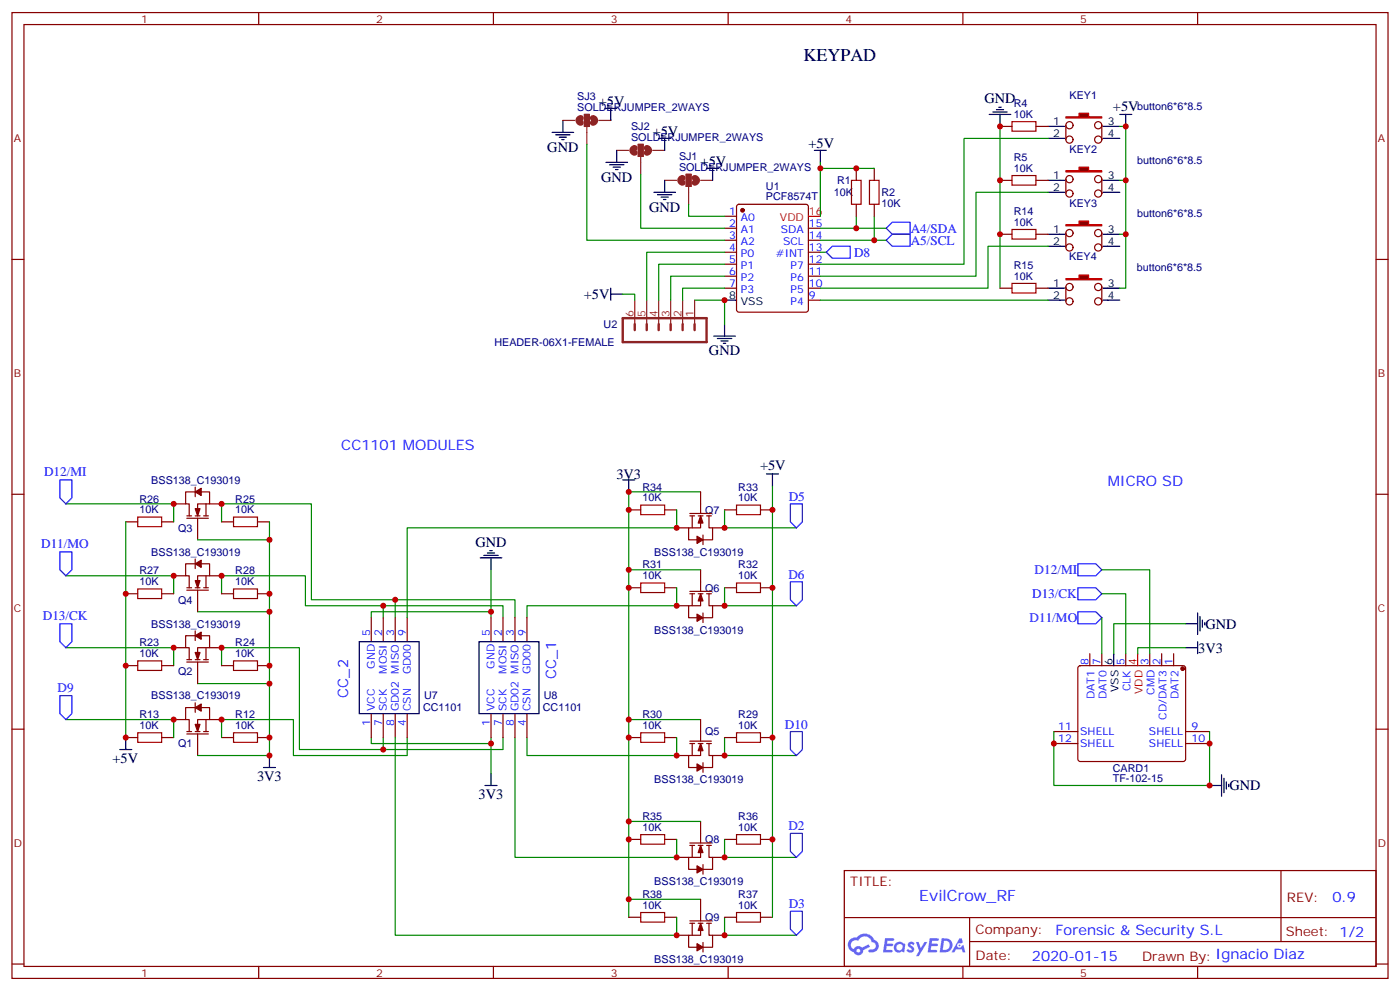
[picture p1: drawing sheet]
<svg xmlns="http://www.w3.org/2000/svg" width="412mm" height="292mm" viewBox="0 0 412 292" stroke-linecap="round" stroke-linejoin="round" font-family="sans-serif">
<g fill="none" stroke="#870000" stroke-width=".35">
<path d="M3.5 3.7h405.4v284.3h-405.4zM7.1 7.2h398.2v277.3h-398.2zM76.2 3.7v3.5M145.3 3.7v3.5M214.5 3.7v3.5M283.6 3.7v3.5M352.8 3.7v3.5M3.5 76.4h3.6M405.3 76.4h3.6M3.5 145.5h3.6M405.3 145.5h3.6M3.5 214.7h3.6"/>
<path d="M405.3 214.7h3.6M248.7 256.3h156.6v28.2h-156.6zM377.3 256.3v20.9M248.7 270.1h156.5M285.6 277.2h119.6M285.6 270.1v14.2M3.5 283.8h3.6M76.2 284.5v3.5M145.3 284.5v3.5M214.5 284.5v3.5M283.6 284.5v3.5M352.8 284.5v3.5"/>
<path d="M405.3 283.8h3.6"/>
</g>
<g fill="#5487ff">
<path d="M267.7 277.5a1.22 1.22 0 0 1 1.7 .2l-.4 .6a.47 .47 0 0 0-.3-.4 .47 .47 0 0 0-.5 .2l.1 .2a1.14 1.14 0 0 1 .8 1.8 1.14 1.14 0 0 1-1.9 0l-.2-.2 .5-.6 .7 .5a.29 .29 0 0 0 .3-.3 .29 .29 0 0 0-.2-.3 1.04 1.04 0 0 1-.6-1.7z"/>
<path d="M260.7 276.2h2.4l.3 .2-.2 .5-1.8 .1-.1 .8h1.5l.3 .4-.3 .4h-1.6l-.2 1.1h1.7l.2 .3-.2 .3-2.6 .1z"/>
<path d="M273.8 276.2h2.4l.3 .2-.1 .5-1.8 .1-.2 .8h1.6l.3 .4-.4 .4-1.6-.1-.1 1.1 1.7 .1 .2 .3-.2 .3-2.6 .1z"/>
<path d="M282.6 276.2h.7l.3 1.3-.6 .3a.69 .69 0 0 0-1 .3 .69 .69 0 0 0 .4 .9 .69 .69 0 0 0 .9-.6l.5-.2 .6 2.2h-.8l-.2-.9h-1.8l-.5 .9h-.8z"/>
<path d="M269.8 277.3h.8l.6 1.8 1.1-1.8h.9l-2.6 4.2h-.8l.9-1.5z"/>
<path d="M277.4 276.2l-.6 4.2h1.3a2.11 2.11 0 0 0 2.5-2.1 2.11 2.11 0 0 0-2.5-2.1zM278.1 277a1.39 1.39 0 0 1 1.7 1.4 1.39 1.39 0 0 1-1.8 1.2h-.3z"/>
<path d="M263.7 277.8a1.54 1.54 0 0 0-.1 2.2 1.54 1.54 0 0 0 2.2 .1l.6 .3 .3-2.3-.2-.3h-.4a1.49 1.49 0 0 0-2.4 0zM264 278.8a.94 .94 0 0 1 1.8 0 .94 .94 0 0 1-1.8 0z"/>
<path d="M250.4 276.6a2.18 2.18 0 0 0 1.1 3.7 1.44 1.44 0 0 0 1.6 .9 1.44 1.44 0 0 0 1.2-1.4l2-1.1-.5-.7-1.9 1a1.47 1.47 0 0 0-2.4 .4 1.39 1.39 0 0 1-.7-1.9 1.39 1.39 0 0 1 2-.5 2.12 2.12 0 0 1 2.2-1.3 2.12 2.12 0 0 1 1.9 1.7 1.14 1.14 0 0 1 1.1 1.4 1.14 1.14 0 0 1-1.7 .7 .43 .43 0 0 0-.5 .4 .43 .43 0 0 0 .4 .5 1.98 1.98 0 0 0 2.5-1.2 1.98 1.98 0 0 0-1.2-2.6 3.1 3.1 0 0 0-5.3-.6l-.9 .1zM252.3 279.9a.55 .55 0 0 1 1.1 0 .55 .55 0 0 1-1.1 0z"/>
<circle cx="282.6" cy="278.3" r=".26"/>
</g>
<g fill="#870000" stroke="#870000" stroke-width=".35">
<path d="M57.5 213.3h1.4l-.7 2.1z"/>
<path d="M57.5 208.3l1.8-1v2.1z"/>
<path d="M57.5 192.1h1.4l-.7 2.1z"/>
<path d="M57.5 187.1l1.8-1v2.1z"/>
<path d="M57.5 149.8h1.4l-.7 2.1z"/>
<path d="M57.5 144.8l1.8-1v2.1z"/>
<path d="M57.5 170.9h1.4l-.7 2.1z"/>
<path d="M57.5 166l1.8-1.1v2.1z"/>
<path d="M206.4 218.9l.7 2.1h-1.4z"/>
<path d="M205.3 224.9l1.8 1.1-1.8 1z"/>
<path d="M206.4 174.8l.7 2.1h-1.4z"/>
<path d="M205.3 180.8l1.8 1.1-1.8 1z"/>
<path d="M206.4 151.9l.7 2.1h-1.4z"/>
<path d="M205.3 157.9l1.8 1-1.8 1.1z"/>
<path d="M206.4 248.9l.7 2.1h-1.4z"/>
<path d="M205.3 254.9l1.8 1-1.8 1.1z"/>
<path d="M206.4 271.8l.7 2.1h-1.4z"/>
<path d="M205.3 277.8l1.8 1.1-1.8 1z"/>
<circle cx="218.7" cy="61.9" r=".53"/>
</g>
<g fill="none" stroke="#870000" stroke-width=".35">
<path d="M213.4 63.7h3.6M213.4 67.2h3.6M213.4 70.7h3.6M213.4 74.3h3.6M213.4 77.8h3.6M217.2 60.4l.5-.3h19.7l.7 .5v30.6l-.4 .6-20 .1-.7-.5v-30.5zM238.1 67.2h3.6M238.1 70.7h3.6M238.1 74.3h3.6M238.1 77.8h3.6M213.4 81.3h3.6M213.4 84.8h3.6"/>
<path d="M238.1 81.3h3.6M238.1 84.8h3.6M238.1 88.4h3.6M37 153.6h3.6M47.6 153.6h3.6M51.2 148.3h3.5M55 152.6h6.4M55 151.9h1.4M57.5 144.8h-2.8v3.5h1v3.6M57.5 143.4v2.8M57.5 151.9h1.4M58.2 152.6v6.3"/>
<path d="M59.3 144.8h2.4v3.5h-3.5v3.6M60 151.9h1.4M60.7 148.3v3.6M61.7 148.3h3.6M65.3 153.6h3.5M75.8 153.6h3.6M185.2 150.1h3.5M195.8 150.1h3.5M199.3 155.4h3.5M203.2 151.9h1.4M203.2 151.2h6.3M203.9 151.9v3.5"/>
<path d="M205.7 151.9h1.4M206.4 151.9v3.5h-3.6v3.5h2.5M206.4 144.8v6.4M207.1 157.5v2.8M208.1 151.9h1.4M208.8 151.9v3.5h1.1v3.5h-2.8M209.9 155.4h3.5M213.4 150.1h3.6M224 150.1h3.5M37 174.8h3.6M47.6 174.8h3.6M51.2 169.5h3.5"/>
<path d="M55 173.7h6.4M55 173h1.4M57.5 166h-2.8v3.5h1v3.5M57.5 164.6v2.8M57.5 173h1.4M58.2 173.7v6.4M59.3 166h2.4v3.5h-3.5v3.5M60 173h1.4M60.7 169.5v3.5M61.7 169.5h3.6M65.3 174.8h3.5M75.8 174.8h3.6"/>
<path d="M185.2 173h3.5M195.8 173h3.5M199.3 178.3h3.5M203.2 174.8h1.4M203.2 174.1h6.3M203.9 174.8v3.5M205.7 174.8h1.4M206.4 174.8v3.5h-3.6v3.6h2.5M206.4 167.7v6.4M208.1 174.8h1.4M208.8 174.8v3.5h1.1v3.6h-2.8M209.9 178.3h3.5"/>
<path d="M213.4 173h3.6M224 173h3.5M37 196h3.6M47.6 196h3.6M51.2 190.7h3.5M55 194.9h6.4M55 194.2h1.4M57.5 187.1h-2.8v3.6h1v3.5M57.5 185.7v2.9M57.5 194.2h1.4M58.2 194.9v6.4M59.3 187.1h2.4v3.6h-3.5v3.5"/>
<path d="M60 194.2h1.4M60.7 190.7v3.5M61.7 190.7h3.6M65.3 196h3.5M75.8 196h3.6M109.4 181.9v7M112.9 181.9v7M116.4 181.9v7M119.9 181.9v7M207.1 180.4v2.9M37 217.1h3.6M47.6 217.1h3.6"/>
<path d="M51.2 211.8h3.5M55 216.1h6.4M55 215.4h1.4M57.5 208.3h-2.8v3.5h1v3.6M57.5 206.9v2.8M57.5 215.4h1.4M58.2 216.1v6.3M59.3 208.3h2.4v3.5h-3.5v3.6M60 215.4h1.4M60.7 211.8v3.6M61.7 211.8h3.6M65.3 217.1h3.5"/>
<path d="M75.8 217.1h3.6M109.4 210.1v7M112.9 210.1v7M116.4 210.1v7M119.9 210.1v7M185.2 217.1h3.5M195.8 217.1h3.5M203.2 218.2h6.3M203.2 218.9h1.4M203.9 218.9v3.5M205.7 218.9h1.4M206.4 218.9v3.5h-3.6v3.6h2.5"/>
<path d="M206.4 211.8v6.4M208.1 218.9h1.4M208.8 218.9v3.5h1.1v3.6h-2.8M213.4 217.1h3.6M224 217.1h3.5M199.3 222.4h3.5M207.1 224.5v2.9M209.9 222.4h3.5M185.2 247.1h3.5M195.8 247.1h3.5M199.3 252.4h3.5M203.2 248.2h6.3"/>
<path d="M203.2 248.9h1.4M203.9 248.9v3.5M205.7 248.9h1.4M206.4 248.9v3.5h-3.6v3.5h2.5M206.4 241.8v6.4M207.1 254.5v2.9M208.1 248.9h1.4M208.8 248.9v3.5h1.1v3.5h-2.8M209.9 252.4h3.5M213.4 247.1h3.6M224 247.1h3.5M185.2 270.1h3.5"/>
<path d="M195.8 270.1h3.5M199.3 275.3h3.5M203.2 271.1h6.3M203.2 271.8h1.4M203.9 271.8v3.5M205.7 271.8h1.4M206.4 271.8v3.5h-3.6v3.6h2.5M206.4 264.8v6.3M207.1 277.5v2.8M208.1 271.8h1.4M208.8 271.8v3.5h1.1v3.6h-2.8M209.9 275.3h3.5"/>
<path d="M213.4 270.1h3.6M224 270.1h3.5"/>
</g>
<g fill="none" stroke="#a10000" stroke-width=".35">
<path d="M40.6 152.2h7v2.8h-7zM68.8 152.2h7v2.8h-7zM188.7 148.7h7.1v2.8h-7.1zM217 148.7h7v2.8h-7zM40.6 173.4h7v2.8h-7zM68.8 173.4h7v2.8h-7zM188.7 171.6h7.1v2.8h-7.1zM217 171.6h7v2.8h-7zM40.6 194.6h7v2.8h-7zM68.8 194.6h7v2.8h-7zM40.6 215.7h7v2.8h-7zM68.8 215.7h7v2.8h-7z"/>
<path d="M188.7 215.7h7.1v2.8h-7.1zM217 215.7h7v2.8h-7zM188.7 245.7h7.1v2.8h-7.1zM217 245.7h7v2.8h-7zM188.7 268.6h7.1v2.9h-7.1zM217 268.6h7v2.9h-7z"/>
</g>
<g fill="none" stroke="#008700" stroke-width=".35">
<path d="M294.6 37.2v47.6M172.9 42.5v28.2h40.5M188.7 51.3v15.9h24.7M202.8 60.1v3.6h10.6M19.4 148.3h31.8v5.3M37 153.6v63.5M65.3 153.6v-5.3h26.4v28.3h24.7M79.4 153.6v5.3h-21.2M79.4 158.9v21.2h-21.2M199.3 150.1v5.3h-79.4v26.5M206.4 144.8h-21.2v22.9M213.4 150.1v5.3h21.2"/>
<path d="M227.5 143.1v127M19.4 169.5h31.8v5.3M65.3 174.8v-5.3h24.7v8.8h22.9M144.6 167.7v12.4M199.3 173v5.3h-44.1v3.6M206.4 167.7h-21.2v44.1M213.4 173v5.3h21.2M19.4 190.7h31.8v5.3M65.3 196v-5.3h22.9v30h24.7M79.4 180.1v21.2h-21.2M109.4 181.9v-1.8h35.2v1.8M112.9 181.9v-3.6h35.3v3.6"/>
<path d="M116.4 181.9v-5.3h35.3v5.3M19.4 211.8h31.8v5.3M65.3 217.1v-5.3h21.1v10.6h33.5v-5.3M79.4 201.3v21.1h-21.2M109.4 217.1v1.8h35.2v-1.8M112.9 217.1v3.6h35.3v-3.6M116.4 217.1v58.2h82.9v-5.2M144.6 218.9v8.8M151.7 217.1v35.3h47.6v-5.3M155.2 217.1v5.3h44.1v-5.3M206.4 211.8h-21.2v30M213.4 217.1v5.3h21.2"/>
<path d="M206.4 241.8h-21.2v23M213.4 247.1v5.3h21.2M206.4 264.8h-21.2v5.3M213.4 270.1v5.2h21.2"/>
</g>
<g fill="none" stroke="#000" stroke-width=".35">
<path d="M162.6 39h6.4M163.7 39.7h4.2M165.8 35.5v3.5M178.2 31.9h3.5M179.9 31.9v3.6M291.4 33.7h6.3M292.5 33h4.2M293.5 32.3h2.1M294.2 31.6h.7M294.6 33.7v3.5M329.8 33.7h3.6M331.6 33.7v3.5"/>
<path d="M164.7 40.4h2.2M165.5 41.1h.7M178.5 47.8h6.4M179.6 48.5h4.2M180.6 49.2h2.1M181.3 49.9h.7M181.7 44.3v3.5M192.6 56.6h6.4M193.7 57.3h4.2M194 40.7h3.6M194.7 58h2.1M195.4 58.7h.7"/>
<path d="M195.8 40.7v3.6M195.8 53.1v3.5M208.1 49.6h3.6M209.9 49.6v3.5M239.9 44.3h3.5M241.7 44.3v3.5M210.3 99h6.3M211.3 99.7h4.2M213.4 88.4h3.6M213.4 95.4v3.6M308.7 88.4h3.5M308.7 84.8h3.5"/>
<path d="M212.4 100.4h2.1M213.1 101.1h.7M141.5 164.2h6.3M142.5 163.5h4.3M143.6 162.8h2.1M144.3 162.1h.7M144.6 164.2v3.5M105.8 188.9h17.7v21.2h-17.7zM37 217.1v3.6M35.3 220.7h3.5"/>
</g>
<path d="M238.1 63.7h3.6" fill="none" stroke="#f00" stroke-width=".35"/>
<path d="M171.1 34.7a.71 .71 0 0 0-.7 .8 .71 .71 0 0 0 .7 .7M174.6 34.7a.71 .71 0 0 1 .7 .8 .71 .71 0 0 1-.7 .7M187 43.6a.71 .71 0 0 0-.7 .7 .71 .71 0 0 0 .7 .7M190.5 43.6a.71 .71 0 0 1 .7 .7 .71 .71 0 0 1-.7 .7M201.1 52.4a.71 .71 0 0 0-.7 .7 .71 .71 0 0 0 .7 .7M204.6 52.4a.71 .71 0 0 1 .7 .7 .71 .71 0 0 1-.7 .7" fill="none" stroke="#8c2424" stroke-width="1.8"/>
<path d="M165.8 35.5h3.5M172.2 33.7h1.4v3.5h-1.4zM172.9 37.2v5.3M176.4 35.5h3.5M181.7 44.3h3.5M188 42.5h1.4v3.5h-1.4zM188.7 46v5.3M192.3 44.3h3.5M195.8 53.1h3.5M202.1 51.3h1.5v3.6h-1.5zM202.8 54.9v5.2M206.4 53.1h3.5" fill="none" stroke="#8c2424" stroke-width=".35"/>
<g fill="#8c2424" stroke="#8c2424" stroke-width=".35">
<path d="M202.1 51.3h1.5v3.6h-1.5z"/>
<path d="M188 42.5h1.4v3.5h-1.4z"/>
<path d="M172.2 33.7h1.4v3.5h-1.4z"/>
</g>
<path d="M314 82h3.9v-1h2.8v1h3.9v.4h-10.6z" fill="#870000" stroke="#f00" stroke-width=".35"/>
<g fill="none" stroke="#870000" stroke-width=".35">
<path d="M314 84.5v4.2M324.6 84.5v4.2"/>
<circle cx="315" cy="88.7" r="1.06"/>
<circle cx="315" cy="84.5" r="1.06"/>
<circle cx="323.5" cy="88.7" r="1.06"/>
<circle cx="323.5" cy="84.5" r="1.06"/>
</g>
<path d="M308.7 69h3.5M308.7 72.5h3.5M312.2 84.8h1.4M312.2 88.4h1.4M324.9 84.8h4.9M324.9 88.4h4.9" fill="none" stroke="#000" stroke-width=".35"/>
<path d="M314 66.1h3.9v-1h2.8v1h3.9v.4h-10.6z" fill="#870000" stroke="#f00" stroke-width=".35"/>
<g fill="none" stroke="#870000" stroke-width=".35">
<path d="M314 68.6v4.2M324.6 68.6v4.2"/>
<circle cx="315" cy="68.6" r="1.06"/>
<circle cx="315" cy="72.9" r="1.06"/>
<circle cx="323.5" cy="68.6" r="1.06"/>
<circle cx="323.5" cy="72.9" r="1.06"/>
</g>
<path d="M308.7 53.1h3.5M308.7 56.6h3.5M312.2 69h1.4M312.2 72.5h1.4M324.9 69h4.9M324.9 72.5h4.9" fill="none" stroke="#000" stroke-width=".35"/>
<path d="M314 50.3h3.9v-1.1h2.8v1.1h3.9v.3h-10.6z" fill="#870000" stroke="#f00" stroke-width=".35"/>
<g fill="none" stroke="#870000" stroke-width=".35">
<path d="M314 52.7v4.3M324.6 52.7v4.3"/>
<circle cx="315" cy="52.7" r="1.06"/>
<circle cx="315" cy="57" r="1.06"/>
<circle cx="323.5" cy="52.7" r="1.06"/>
<circle cx="323.5" cy="57" r="1.06"/>
</g>
<path d="M308.7 37.2h3.5M308.7 40.7h3.5M312.2 53.1h1.4M312.2 56.6h1.4M324.9 53.1h4.9M324.9 56.6h4.9" fill="none" stroke="#000" stroke-width=".35"/>
<path d="M314 34.4h3.9v-1.1h2.8v1.1h3.9v.3h-10.6z" fill="#870000" stroke="#f00" stroke-width=".35"/>
<g fill="none" stroke="#870000" stroke-width=".35">
<path d="M294.6 37.2h3.5M305.2 37.2h3.5M314 36.9v4.2M324.6 36.9v4.2M252.2 49.6v3.5M257.5 49.6v3.5M294.6 53.1h3.5M305.2 53.1h3.5M252.2 60.1v3.6M257.5 60.1v3.6M294.6 69h3.5M305.2 69h3.5"/>
<path d="M294.6 84.8h3.5M305.2 84.8h3.5M144.6 181.9v7M148.2 181.9v7M151.7 181.9v7M155.2 181.9v7M317.7 196.2l.5-.2h30.3l.5 .2 .2 .5v26.8l-.2 .5-.5 .2h-30.3l-.5-.2-.2-.5v-26.8zM321 192.4v3.6M324.6 192.4v3.6M331.6 192.4v3.6M338.7 192.4v3.6M342.2 192.4v3.6"/>
<path d="M345.7 192.4v3.6M144.6 210.1v7M148.2 210.1v7M151.7 210.1v7M155.2 210.1v7M310.4 215.4h7.1M310.4 218.9h7.1M349.2 215.4h7.1M349.2 218.9h7.1"/>
<circle cx="315" cy="36.9" r="1.06"/>
<circle cx="323.5" cy="36.9" r="1.06"/>
<circle cx="315" cy="41.1" r="1.06"/>
<circle cx="323.5" cy="41.1" r="1.06"/>
</g>
<g fill="none" stroke="#000" stroke-width=".35">
<path d="M312.2 37.2h1.4M324.9 37.2h4.9M312.2 40.7h1.4M324.9 40.7h4.9M179.9 86.6h3.5M179.9 84.8v3.6M225.8 139.5h3.5M227.5 139.5v3.6M183.4 141.3h3.6M185.2 141.3v3.5M141.1 188.9h17.6v21.2h-17.6zM328.1 192.4v3.6"/>
<path d="M349.2 190.7h3.6M349.2 183.6h3.6M352.8 180.4v6.4M352.8 188.9v3.5M353.5 181.5v4.2M354.2 182.6v2.1M354.9 183.3v.7M77.6 226h3.5M79.4 222.4v3.6M142.9 231.2h3.5M144.6 227.7v3.5M356.3 231.2h3.5"/>
<path d="M359.8 228.1v6.3M360.5 229.1v4.3M361.2 230.2v2.1M361.9 230.9v.7"/>
</g>
<g fill="none" stroke="#008700" stroke-width=".35">
<path d="M329.8 37.2h1.8v47.6h-1.8M241.7 49.6h15.8M241.7 47.8v15.9M308.7 56.6h-21.2v24.7h-45.8M308.7 40.7h-24.7v37.1h-42.3M329.8 53.1h1.8M213.4 77.8h-19.4v10.6M213.4 74.3h-22.9v14.1M241.7 74.3h1.7M252.2 63.7v3.5h-10.5M252.2 67.2h8.9M257.5 63.7v7h-15.8"/>
<path d="M257.5 70.7h3.6M308.7 72.5h-17.7v12.3h-49.3M329.8 69h1.8M183.4 86.6h3.6v1.8M204.6 88.4h8.8v7M213.4 84.8h-12.3v3.6M213.4 81.3h-15.8v7.1M241.7 88.4h67M324.6 174.8h7v17.6M324.6 167.7h14.1v24.7M324.6 181.9v10.5M349.2 190.7h-14.1v1.7"/>
<path d="M349.2 183.6h-21.1v8.8M310.4 215.4v15.8h45.9v-15.8"/>
</g>
<path d="M298.1 35.8h7.1v2.8h-7.1zM250.8 53.1h2.8v7h-2.8zM256.1 53.1h2.8v7h-2.8zM298.1 51.7h7.1v2.8h-7.1zM298.1 67.6h7.1v2.8h-7.1zM298.1 83.4h7.1v2.9h-7.1z" fill="none" stroke="#a10000" stroke-width=".35"/>
<path d="M183.4 93.7h24.7v7h-24.7zM187 95.4v1.8M190.5 95.4v1.8M194 95.4v1.8M197.6 95.4v1.8M201.1 95.4v1.8M204.6 95.4v1.8" fill="none" stroke="#8c2424" stroke-width=".71"/>
<path d="M187 88.4v7M190.5 88.4v7M194 88.4v7M197.6 88.4v7M201.1 88.4v7M204.6 88.4v7" fill="none" stroke="#8c2424" stroke-width=".35"/>
<g fill="none" stroke="#00f" stroke-width=".35">
<path d="M243.4 74.3l1.8-1.8h5.3v3.5h-5.3zM262.8 65.4h5.3v3.6h-5.3l-1.7-1.8zM262.8 69h5.3v3.5h-5.3l-1.7-1.8zM17.6 141.3h3.6v5.3l-1.8 1.7-1.8-1.7zM232.8 148.3h3.6v5.3l-1.8 1.8-1.8-1.8zM17.6 162.5h3.6v5.2l-1.8 1.8-1.8-1.8zM232.8 171.3h3.6v5.3l-1.8 1.7-1.8-1.7zM317.5 166h5.3l1.8 1.7-1.8 1.8h-5.3zM317.5 173h5.3l1.8 1.8-1.8 1.8h-5.3zM17.6 183.6h3.6v5.3l-1.8 1.8-1.8-1.8zM317.5 180.1h5.3l1.8 1.8-1.8 1.7h-5.3zM17.6 204.8h3.6v5.3l-1.8 1.7-1.8-1.7z"/>
<path d="M232.8 215.4h3.6v5.3l-1.8 1.7-1.8-1.7zM232.8 245.4h3.6v5.2l-1.8 1.8-1.8-1.8zM232.8 268.3h3.6v5.3l-1.8 1.7-1.8-1.7z"/>
</g>
<circle cx="348.4" cy="196.9" r=".53" fill="#870000" stroke="#870000" stroke-width=".35"/>
<path d="M335.1 192.4v3.6" fill="none" stroke="#f00" stroke-width=".35"/>
<g fill="#c00">
<circle cx="356.3" cy="231.2" r=".88"/>
<circle cx="199.3" cy="155.4" r=".88"/>
<circle cx="144.6" cy="180.1" r=".88"/>
<circle cx="112.9" cy="178.3" r=".88"/>
<circle cx="116.4" cy="176.6" r=".88"/>
<circle cx="144.6" cy="218.9" r=".88"/>
<circle cx="112.9" cy="220.7" r=".88"/>
<circle cx="331.6" cy="53.1" r=".88"/>
<circle cx="331.6" cy="37.2" r=".88"/>
<circle cx="213.4" cy="88.4" r=".88"/>
<circle cx="257.5" cy="70.7" r=".88"/>
<circle cx="252.2" cy="49.6" r=".88"/>
<circle cx="79.4" cy="222.4" r=".88"/>
<circle cx="227.5" cy="150.1" r=".88"/>
<circle cx="294.6" cy="69" r=".88"/>
<circle cx="294.6" cy="37.2" r=".88"/>
<circle cx="241.7" cy="49.6" r=".88"/>
<circle cx="199.3" cy="252.4" r=".88"/>
<circle cx="213.4" cy="252.4" r=".88"/>
<circle cx="213.4" cy="275.3" r=".88"/>
<circle cx="213.4" cy="178.3" r=".88"/>
<circle cx="199.3" cy="222.4" r=".88"/>
<circle cx="213.4" cy="222.4" r=".88"/>
<circle cx="79.4" cy="174.8" r=".88"/>
<circle cx="79.4" cy="158.9" r=".88"/>
<circle cx="79.4" cy="196" r=".88"/>
<circle cx="79.4" cy="180.1" r=".88"/>
<circle cx="79.4" cy="217.1" r=".88"/>
<circle cx="79.4" cy="201.3" r=".88"/>
<circle cx="37" cy="196" r=".88"/>
<circle cx="37" cy="217.1" r=".88"/>
<circle cx="37" cy="174.8" r=".88"/>
<circle cx="51.2" cy="148.3" r=".88"/>
<circle cx="65.3" cy="148.3" r=".88"/>
<circle cx="65.3" cy="169.5" r=".88"/>
<circle cx="51.2" cy="169.5" r=".88"/>
<circle cx="51.2" cy="211.8" r=".88"/>
<circle cx="65.3" cy="211.8" r=".88"/>
<circle cx="65.3" cy="190.7" r=".88"/>
<circle cx="51.2" cy="190.7" r=".88"/>
<circle cx="213.4" cy="155.4" r=".88"/>
<circle cx="199.3" cy="178.3" r=".88"/>
<circle cx="199.3" cy="275.3" r=".88"/>
<circle cx="227.5" cy="247.1" r=".88"/>
<circle cx="227.5" cy="217.1" r=".88"/>
<circle cx="227.5" cy="173" r=".88"/>
<circle cx="185.2" cy="211.8" r=".88"/>
<circle cx="185.2" cy="173" r=".88"/>
<circle cx="185.2" cy="167.7" r=".88"/>
<circle cx="185.2" cy="150.1" r=".88"/>
<circle cx="185.2" cy="241.8" r=".88"/>
<circle cx="185.2" cy="217.1" r=".88"/>
<circle cx="185.2" cy="264.8" r=".88"/>
<circle cx="185.2" cy="247.1" r=".88"/>
<circle cx="294.6" cy="53.1" r=".88"/>
<circle cx="185.2" cy="144.8" r=".88"/>
<circle cx="252.2" cy="67.2" r=".88"/>
<circle cx="331.6" cy="69" r=".88"/>
<circle cx="310.4" cy="218.9" r=".88"/>
<circle cx="356.3" cy="218.9" r=".88"/>
</g>
<text font-size="5.3" x="236.7" y="17.8">KEYPAD</text>
<text font-size="4.6" fill="#00f" x="270.8" y="265.3">EvilCrow_RF</text>
<g font-size="4.2">
<text x="176.4" y="31.2">+5V</text>
<text x="290" y="30.4">GND</text>
<text x="327.8" y="32.6">+5V</text>
<text x="192.3" y="40">+5V</text>
<text x="161.2" y="44.6">GND</text>
<text x="238.1" y="43.6">+5V</text>
<text x="177.1" y="53.4">GND</text>
<text x="206.4" y="48.9">+5V</text>
<text x="191.2" y="62.3">GND</text>
<text x="172" y="88">+5V</text>
<text x="208.8" y="104.6">GND</text>
<text x="181.6" y="141">3V3</text>
<text x="223.9" y="138.4">+5V</text>
<text x="140.1" y="161">GND</text>
<text x="355.1" y="185.1">GND</text>
<text x="353" y="192.1">3V3</text>
<text x="33.2" y="224.6">+5V</text>
<text x="75.7" y="229.9">3V3</text>
<text x="362.1" y="232.7">GND</text>
<text x="141" y="235.1">3V3</text>
</g>
<g font-size="4.2" fill="#00f">
<text x="100.5" y="132.5">CC1101 MODULES</text>
<text x="326.3" y="143.1">MICRO SD</text>
<text x="163.9" y="199.9" transform="rotate(-90 163.9 199.9)">CC_1</text>
<text x="102.5" y="205.4" transform="rotate(-90 102.5 205.4)">CC_2</text>
<text x="392.5" y="265.6">0.9</text>
<text x="310.9" y="275.1">Forensic &amp; Security S.L</text>
<text x="304" y="282.9">2020-01-15</text>
</g>
<g font-size="3.9" fill="#00f">
<text x="268.3" y="68.5">A4/SDA</text>
<text x="251.6" y="75.6">D8</text>
<text x="268.3" y="72">A5/SCL</text>
<text x="13" y="140.2">D12/MI</text>
<text x="232.3" y="147.5">D5</text>
<text x="12.1" y="161.4">D11/MO</text>
<text x="232.2" y="170.4">D6</text>
<text x="304.8" y="169.1">D12/MI</text>
<text x="304.1" y="176.1">D13/CK</text>
<text x="12.6" y="182.6">D13/CK</text>
<text x="303.3" y="183.2">D11/MO</text>
<text x="17" y="203.7">D9</text>
<text x="231.2" y="214.5">D10</text>
<text x="232.2" y="244.5">D2</text>
<text x="232.3" y="267.4">D3</text>
</g>
<g font-size="3.9" fill="#800">
<text x="250.5" y="260.9">TITLE:</text>
<text x="379.1" y="265.6">REV:</text>
<text x="287.4" y="275.1">Company:</text>
<text x="378.7" y="275.7">Sheet: 1/2</text>
<text x="287.4" y="282.8">Date:</text>
<text x="336.4" y="282.8">Drawn By: Ignacio Diaz</text>
</g>
<g font-size="3.2" fill="#800">
<text x="41.6" y="6.7">1</text>
<text x="110.8" y="6.7">2</text>
<text x="179.9" y="6.7">3</text>
<text x="249.1" y="6.7">4</text>
<text x="318.2" y="6.7">5</text>
<text x="4.1" y="41.8">A</text>
<text x="405.9" y="41.8">A</text>
<text x="4.1" y="110.9">B</text>
<text x="405.9" y="110.9">B</text>
<text x="4.1" y="180.1">C</text>
<text x="405.9" y="180.1">C</text>
<text x="4.1" y="249.2">D</text>
<text x="405.9" y="249.2">D</text>
<text x="41.6" y="287.5">1</text>
<text x="110.8" y="287.5">2</text>
<text x="179.9" y="287.5">3</text>
<text x="249.1" y="287.5">4</text>
<text x="318.2" y="287.5">5</text>
</g>
<g font-size="3.2" fill="#000080">
<text x="170" y="29.4">SJ3</text>
<text x="315.1" y="29.1">KEY1</text>
<text x="170" y="32.6">SOLDERJUMPER_2WAYS</text>
<text x="298.6" y="34.7">10K</text>
<text x="298.6" y="31.5">R4</text>
<text x="335" y="32.3">button6*6*8.5</text>
<text x="185.9" y="41.5">SOLDERJUMPER_2WAYS</text>
<text x="185.9" y="38.2">SJ2</text>
<text x="200" y="47">SJ1</text>
<text x="298.6" y="47.4">R5</text>
<text x="315.1" y="44.9">KEY2</text>
<text x="200" y="50.3">SOLDERJUMPER_2WAYS</text>
<text x="298.6" y="50.6">10K</text>
<text x="335" y="48.2">button6*6*8.5</text>
<text x="225.6" y="59">PCF8574T</text>
<text x="225.6" y="56">U1</text>
<text x="245.6" y="57.8">10K</text>
<text x="246.6" y="54.2">R1</text>
<text x="259.6" y="57.8">R2</text>
<text x="259.6" y="61">10K</text>
<text x="298.6" y="63.3">R14</text>
<text x="315.1" y="60.8">KEY3</text>
<text x="335" y="64">button6*6*8.5</text>
<text x="298.6" y="66.5">10K</text>
<text x="315" y="76.7">KEY4</text>
<text x="298.6" y="82.4">10K</text>
<text x="298.6" y="79.1">R15</text>
<text x="334.9" y="79.9">button6*6*8.5</text>
<text x="145.6" y="101.9">HEADER-06X1-FEMALE</text>
<text x="177.8" y="96.6">U2</text>
<text x="44.6" y="142.4">BSS138_C193019</text>
<text x="41.1" y="147.9">R26</text>
<text x="69.3" y="147.9">R25</text>
<text x="189.2" y="147.6">10K</text>
<text x="189.2" y="144.4">R34</text>
<text x="217.5" y="147.6">10K</text>
<text x="217.5" y="144.4">R33</text>
<text x="41.1" y="151.2">10K</text>
<text x="69.3" y="151.2">10K</text>
<text x="207.7" y="151.2">Q7</text>
<text x="52.5" y="156.5">Q3</text>
<text x="44.6" y="163.6">BSS138_C193019</text>
<text x="189.2" y="167.3">R31</text>
<text x="192.7" y="163.6">BSS138_C193019</text>
<text x="217.5" y="167.3">R32</text>
<text x="41.1" y="172.3">10K</text>
<text x="41.1" y="169.1">R27</text>
<text x="69.3" y="172.3">10K</text>
<text x="69.3" y="169.1">R28</text>
<text x="189.2" y="170.6">10K</text>
<text x="217.5" y="170.6">10K</text>
<text x="52.5" y="177.7">Q4</text>
<text x="207.7" y="174.2">Q6</text>
<text x="44.6" y="184.8">BSS138_C193019</text>
<text x="41.1" y="190.3">R23</text>
<text x="69.3" y="190.3">R24</text>
<text x="192.7" y="186.5">BSS138_C193019</text>
<text x="41.1" y="193.5">10K</text>
<text x="69.3" y="193.5">10K</text>
<text x="52.5" y="198.9">Q2</text>
<text x="44.6" y="205.9">BSS138_C193019</text>
<text x="124.6" y="209.4">CC1101</text>
<text x="124.9" y="205.8">U7</text>
<text x="159.9" y="209.4">CC1101</text>
<text x="160.2" y="205.8">U8</text>
<text x="41.1" y="214.7">10K</text>
<text x="41.1" y="211.4">R13</text>
<text x="69.3" y="214.7">10K</text>
<text x="69.3" y="211.4">R12</text>
<text x="189.2" y="214.7">10K</text>
<text x="189.2" y="211.4">R30</text>
<text x="217.5" y="214.7">10K</text>
<text x="217.5" y="211.4">R29</text>
<text x="52.5" y="220">Q1</text>
<text x="207.7" y="216.5">Q5</text>
<text x="327.8" y="227.2">CARD1</text>
<text x="192.7" y="230.6">BSS138_C193019</text>
<text x="327.8" y="230.3">TF-102-15</text>
<text x="189.2" y="244.7">10K</text>
<text x="189.2" y="241.4">R35</text>
<text x="217.5" y="244.7">10K</text>
<text x="217.5" y="241.4">R36</text>
<text x="207.7" y="248.3">Q8</text>
<text x="192.7" y="260.6">BSS138_C193019</text>
<text x="189.2" y="267.6">10K</text>
<text x="189.2" y="264.4">R38</text>
<text x="217.5" y="267.6">10K</text>
<text x="217.5" y="264.4">R37</text>
<text x="207.7" y="271.2">Q9</text>
<text x="192.7" y="283.5">BSS138_C193019</text>
</g>
<g font-size="3.2">
<text x="310.2" y="36.9">1</text>
<text x="310.2" y="40.4">2</text>
<text x="326.3" y="36.9">3</text>
<text x="326.3" y="40.4">4</text>
<text x="310.2" y="52.7">1</text>
<text x="326.3" y="52.7">3</text>
<text x="310.2" y="56.3">2</text>
<text x="326.3" y="56.3">4</text>
<text x="310.2" y="68.6">1</text>
<text x="326.3" y="68.6">3</text>
<text x="310.2" y="72.1">2</text>
<text x="326.3" y="72.1">4</text>
<text x="214.8" y="88">8</text>
<text x="218.3" y="89.8">VSS</text>
<text x="310.2" y="84.5">1</text>
<text x="310.2" y="88">2</text>
<text x="326.3" y="84.5">3</text>
<text x="326.3" y="88">4</text>
<text x="327.7" y="195.8" transform="rotate(-90 327.7 195.8)">6</text>
<text x="329.5" y="203.8" transform="rotate(-90 329.5 203.8)">VSS</text>
</g>
<g font-size="3.2" fill="#00f">
<text x="214.8" y="63.3">1</text>
<text x="218.3" y="65.1">A0</text>
<text x="214.8" y="66.9">2</text>
<text x="214.8" y="70.4">3</text>
<text x="218.3" y="68.6">A1</text>
<text x="230" y="68.6">SDA</text>
<text x="238.3" y="70.4">14</text>
<text x="238.3" y="66.9">15</text>
<text x="214.8" y="73.9">4</text>
<text x="214.8" y="77.4">5</text>
<text x="218.3" y="72.1">A2</text>
<text x="218.3" y="75.7">P0</text>
<text x="228.6" y="75.7">#INT</text>
<text x="230.7" y="72.1">SCL</text>
<text x="238.3" y="77.4">12</text>
<text x="238.3" y="73.9">13</text>
<text x="214.8" y="81">6</text>
<text x="218.3" y="79.2">P1</text>
<text x="218.3" y="82.7">P2</text>
<text x="232.9" y="82.7">P6</text>
<text x="232.9" y="79.2">P7</text>
<text x="238.3" y="81">11</text>
<text x="214.8" y="84.5">7</text>
<text x="218.3" y="86.3">P3</text>
<text x="232.9" y="89.8">P4</text>
<text x="232.9" y="86.3">P5</text>
<text x="238.3" y="88">9</text>
<text x="238.3" y="84.5">10</text>
<text x="109" y="187.1" transform="rotate(-90 109 187.1)">5</text>
<text x="112.5" y="187.1" transform="rotate(-90 112.5 187.1)">2</text>
<text x="116.1" y="187.1" transform="rotate(-90 116.1 187.1)">3</text>
<text x="119.6" y="187.1" transform="rotate(-90 119.6 187.1)">9</text>
<text x="144.3" y="187.1" transform="rotate(-90 144.3 187.1)">5</text>
<text x="147.8" y="187.1" transform="rotate(-90 147.8 187.1)">2</text>
<text x="151.3" y="187.1" transform="rotate(-90 151.3 187.1)">3</text>
<text x="154.9" y="187.1" transform="rotate(-90 154.9 187.1)">9</text>
<text x="110.4" y="196.9" transform="rotate(-90 110.4 196.9)">GND</text>
<text x="145.7" y="196.9" transform="rotate(-90 145.7 196.9)">GND</text>
<text x="320.7" y="195.8" transform="rotate(-90 320.7 195.8)">8</text>
<text x="324.2" y="195.8" transform="rotate(-90 324.2 195.8)">7</text>
<text x="331.3" y="195.8" transform="rotate(-90 331.3 195.8)">5</text>
<text x="338.3" y="195.8" transform="rotate(-90 338.3 195.8)">3</text>
<text x="341.8" y="195.8" transform="rotate(-90 341.8 195.8)">2</text>
<text x="345.4" y="195.8" transform="rotate(-90 345.4 195.8)">1</text>
<text x="113.9" y="198.3" transform="rotate(-90 113.9 198.3)">MOSI</text>
<text x="121" y="198.6" transform="rotate(-90 121 198.6)">GD00</text>
<text x="149.2" y="198.3" transform="rotate(-90 149.2 198.3)">MOSI</text>
<text x="156.3" y="198.6" transform="rotate(-90 156.3 198.6)">GD00</text>
<text x="333" y="203.5" transform="rotate(-90 333 203.5)">CLK</text>
<text x="110.4" y="209.4" transform="rotate(-90 110.4 209.4)">VCC</text>
<text x="113.9" y="209.4" transform="rotate(-90 113.9 209.4)">SCK</text>
<text x="117.5" y="209.4" transform="rotate(-90 117.5 209.4)">GD02 MISO</text>
<text x="121" y="209.4" transform="rotate(-90 121 209.4)">CSN</text>
<text x="145.7" y="209.4" transform="rotate(-90 145.7 209.4)">VCC</text>
<text x="149.2" y="209.4" transform="rotate(-90 149.2 209.4)">SCK</text>
<text x="152.8" y="209.4" transform="rotate(-90 152.8 209.4)">GD02 MISO</text>
<text x="156.3" y="209.4" transform="rotate(-90 156.3 209.4)">CSN</text>
<text x="322.4" y="205.9" transform="rotate(-90 322.4 205.9)">DAT1</text>
<text x="326" y="205.9" transform="rotate(-90 326 205.9)">DAT0</text>
<text x="340.1" y="204.6" transform="rotate(-90 340.1 204.6)">CMD</text>
<text x="347.1" y="205.9" transform="rotate(-90 347.1 205.9)">DAT2</text>
<text x="109" y="213.9" transform="rotate(-90 109 213.9)">1</text>
<text x="112.5" y="213.9" transform="rotate(-90 112.5 213.9)">7</text>
<text x="116.1" y="213.9" transform="rotate(-90 116.1 213.9)">8</text>
<text x="119.6" y="213.9" transform="rotate(-90 119.6 213.9)">4</text>
<text x="144.3" y="213.9" transform="rotate(-90 144.3 213.9)">1</text>
<text x="147.8" y="213.9" transform="rotate(-90 147.8 213.9)">7</text>
<text x="151.3" y="213.9" transform="rotate(-90 151.3 213.9)">8</text>
<text x="154.9" y="213.9" transform="rotate(-90 154.9 213.9)">4</text>
<text x="311.7" y="215">11</text>
<text x="343.6" y="212" transform="rotate(-90 343.6 212)">CD/DAT3</text>
<text x="351" y="215">9</text>
<text x="311.7" y="218.5">12</text>
<text x="318.2" y="216.4">SHELL</text>
<text x="318.2" y="220">SHELL</text>
<text x="338.5" y="216.4">SHELL</text>
<text x="338.5" y="220">SHELL</text>
<text x="351" y="218.5">10</text>
</g>
<g font-size="3.2" fill="#f00">
<text x="229.8" y="65.1">VDD</text>
<text x="238.3" y="63.3">16</text>
<text x="334.8" y="195.8" transform="rotate(-90 334.8 195.8)">4</text>
<text x="336.5" y="204.3" transform="rotate(-90 336.5 204.3)">VDD</text>
</g>
<g font-size="3.2" fill="#8d2323">
<text x="186.6" y="93.3" transform="rotate(-90 186.6 93.3)">6</text>
<text x="190.1" y="93.3" transform="rotate(-90 190.1 93.3)">5</text>
<text x="193.7" y="93.3" transform="rotate(-90 193.7 93.3)">4</text>
<text x="197.2" y="93.3" transform="rotate(-90 197.2 93.3)">3</text>
<text x="200.7" y="93.3" transform="rotate(-90 200.7 93.3)">2</text>
<text x="204.3" y="93.3" transform="rotate(-90 204.3 93.3)">1</text>
</g>
</svg>
